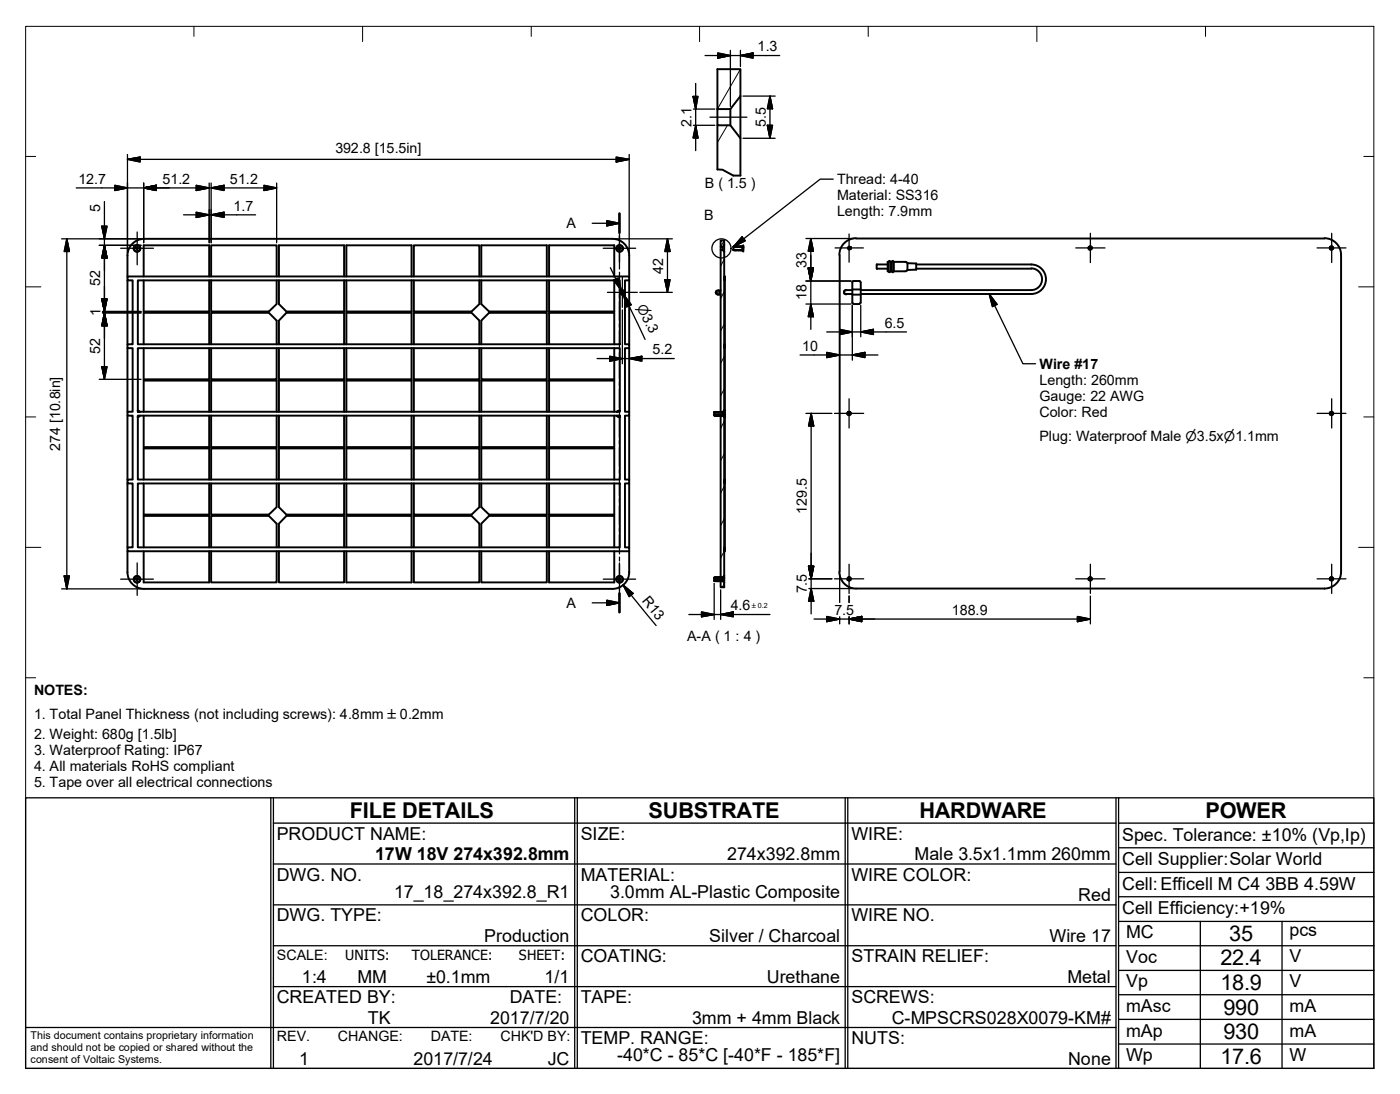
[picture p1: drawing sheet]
<svg xmlns="http://www.w3.org/2000/svg" width="274mm" height="214mm" viewBox="0 0 274 214" stroke-linecap="round" stroke-linejoin="round" font-family="sans-serif">
<!-- layer: Visible (ISO) -->
<g fill="none" stroke="#000" stroke-width=".38">
<path d="M145 18.8v-5.3h-4.5v7.9M145 18.8l-2 2.6h-2.5M145 18.8v8.3M140.5 21.4v3.1h2.5l2 2.6v7.3M140.5 24.5v8.7M143 21.4v3.1M25 54.1h98.2v.8h-.8v12.5h.8v.7h-.8v12.5h.8v.8h-.8v12.5h.8v.7h-.8v12.5h.8v.8h-98.2v-.8h1v-12.5h-1v-.7h1v-12.5h-1v-.8h1v-12.5h-1v-.7h1v-12.5h-1zM25 50v4.1M25 54.9v12.5M26.7 48.4h.2l.2 .2-.2 .2h-.2l-.1-.2zM27 54.9h94.3v12.5h-94.3zM28.1 54.1v-6.1h12.9v6.1"/>
<path d="M28.1 54.9v6.1h12.9v-6.1M28.2 46.8h91.7M28.2 46.8a3.3 3.3 0 0 0-3.2 3.2M41.3 54.9v6.1h11.3l1.6-1.5v-4.6M41.3 54.1v-6.1h12.9v6.1M54.6 54.9v4.6l1.5 1.5h11.3v-6.1M54.6 54.1v-6.1h12.8v6.1M67.8 54.1v-6.1h12.8v6.1M67.8 54.9v6.1h12.8v-6.1M81 54.9v6.1h11.3l1.6-1.5v-4.6M81 54.1v-6.1h12.9v6.1M94.2 54.9v4.6l1.6 1.5h11.3v-6.1"/>
<path d="M94.2 54.1v-6.1h12.9v6.1M107.5 54.1v-6.1h12.8v6.1M107.5 54.9v6.1h12.8v-6.1M119.9 46.8a3.3 3.3 0 0 1 3.3 3.2M121.2 48.4h.2l.1 .2-.1 .2h-.2zM121.8 57.7h.1M121.8 56.8h.1M123.2 50v4.1M123.2 54.9v12.5M140.3 56.9a.37 .37 0 0 0-.2 .4 .37 .37 0 0 0 .4 .3M140.6 57.7h.5M140.6 56.8h.5"/>
<path d="M141.1 47.1h.7v.9l-.3 .3h-.4zM141.1 48.9h.4l.3 .4v31l-.3 .4h-.4zM141.1 48.3v.6M141.5 48.3v.6M141.8 54.1h.1v.8h-.1zM141.8 48v1.3M141.9 54.9v12.5M143.6 48.3h.1M143.8 48.3h.1M144.1 48.3h.1M144.1 48.9v.1M144.3 48.3h1.1l.1-.3v.4h-.1v.4h.1v.4l-.1-.3h-1.3"/>
<path d="M144.3 48.3h-.7v.6h.5M144.3 48.3h-.1M144.7 48.3h.1M145.4 48.6h.1M145.5 48.4v.4M164.4 49.9v62M165.7 56.8a.41 .41 0 0 0-.5 .4 .41 .41 0 0 0 .5 .4M166.5 48.3v.4M166.9 59.2l.2 .3M166.9 55.3v4M166.9 56.8h-1.2a.38 .38 0 0 0-.4 .4 .38 .38 0 0 0 .4 .3h1.2M166.9 57.7h1.6"/>
<path d="M166.9 56.7h1.6M167.1 59.5h1.2M167.6 46.6a3.3 3.3 0 0 0-3.3 3.3M167.6 46.7h91.7M168.2 55l.3 .2M168.3 55h-1.2l-.2 .2M168.5 59.2l-.3 .3M168.5 55.3v4M171.6 51.8v.8M173.8 52.6h-2.1M173.8 51.8h-2.1M174 51.2l.1-.1 .2 .1"/>
<path d="M174 51.3h-.2v1.8h.2M174 51.3v1.8M174 53.1l.1 .2 .2-.2M174.6 51.2l.2-.1 .1 .1M174.6 51.3h-.2v1.8h.2M174.6 51.3v1.8M174.6 53.1l.2 .2 .1-.2M177.7 51.5l-.5-.2h-2.2v1.8h2.3l.4-.2M177.7 51.5v1.3M177.7 51.5l1.7 .1v1.2h-1.7M179.4 51.8h22.5a2.89 2.89 0 0 1 2.9 2.9 2.89 2.89 0 0 1-2.9 2.8h-33.4M179.4 52.6h22.5"/>
<path d="M201.9 52.5a2.13 2.13 0 0 1 2.1 2.2 2.13 2.13 0 0 1-2.1 2.1h-33.4M213.1 48.5l.1 .2M213.6 48.3h-.2l-.3 .2a.35 .35 0 0 1 .5-.3 .35 .35 0 0 1 .1 .5 .35 .35 0 0 1-.5 0l.1 .1 .4-.1M213.6 48.3l.1 .4M259.3 46.6a3.3 3.3 0 0 1 3.3 3.3M260.4 48.5v.2M260.9 48.3h-.3l-.3 .2a.35 .35 0 0 1 .5-.3 .35 .35 0 0 1 .2 .5 .35 .35 0 0 1-.6 0l.1 .1 .4-.1M260.9 48.3v.4M262.6 49.9v62M25 68.1v12.5M27 68.1h94.3v12.5h-94.3zM28.1 67.4v-6.2h12.9v6.2"/>
<path d="M28.1 68.1v6.1h12.9v-6.1M41.3 67.4v-6.2h11.3l1.6 1.6v4.6M41.3 68.1v6.1h12.9v-6.1M54.6 67.4v-4.6l1.5-1.6h11.3v6.2M54.6 68.1v6.1h12.8v-6.1M67.8 67.4v-6.2h12.8v6.2M67.8 68.1v6.1h12.8v-6.1M81 67.4v-6.2h11.3l1.6 1.6v4.6M81 68.1v6.1h12.9v-6.1M94.2 67.4v-4.6l1.6-1.6h11.3v6.2M94.2 68.1v6.1h12.9v-6.1M107.5 67.4v-6.2h12.8v6.2"/>
<path d="M107.5 68.1v6.1h12.8v-6.1M123.2 68.1v12.5M141.8 67.4h.1v.7h-.1zM141.9 68.1v12.5M25 81.4v12.5M25 94.6v12.5M27 80.4l.3 .3M27 80.4l.4 .2M27 94.6h94.3v12.5h-94.3zM27 81.4h94.3v12.5h-94.3zM27.3 81.4l-.3 .2M27.4 81.4l-.4 .3"/>
<path d="M28.1 93.9v-6.1h12.9v6.1M28.1 94.6v6.1h12.9v-6.1M28.1 80.6v-6.1h12.9v6.1M28.1 81.4v6.1h12.9v-6.1M41.3 94.6v6.1h11.3l1.6-1.4v-4.7M41.3 93.9v-6.1h12.9v6.1M41.3 80.6v-6.1h12.9v6.1M41.3 81.4v6.1h12.9v-6.1M54.6 94.6v4.7l1.5 1.4h11.3v-6.1M54.6 93.9v-6.1h12.8v6.1M54.6 80.6v-6.1h12.8v6.1M54.6 81.4v6.1h12.8v-6.1"/>
<path d="M67.8 93.9v-6.1h12.8v6.1M67.8 94.6v6.1h12.8v-6.1M67.8 80.6v-6.1h12.8v6.1M67.8 81.4v6.1h12.8v-6.1M81 94.6v6.1h11.3l1.6-1.4v-4.7M81 93.9v-6.1h12.9v6.1M81 80.6v-6.1h12.9v6.1M81 81.4v6.1h12.9v-6.1M94.2 94.6v4.7l1.6 1.4h11.3v-6.1M94.2 93.9v-6.1h12.9v6.1M94.2 80.6v-6.1h12.9v6.1M94.2 81.4v6.1h12.9v-6.1"/>
<path d="M107.5 80.6v-6.1h12.8v6.1M107.5 81.4v6.1h12.8v-6.1M107.5 93.9v-6.1h12.8v6.1M107.5 94.6v6.1h12.8v-6.1M120.8 81.4l.6 .3M120.8 81.4l.6 .2M121.4 80.4l-.6 .3M121.4 80.3l-.6 .3M123.2 81.4v12.5M123.2 94.6v12.5M140.5 80.7h1.1l.2-.4v.5h-.3v.4h.3v.4l-.3-.4-.1 .2v-.2l-.2 .2-.2-.2-.1 .2M140.5 80.7h-.6l-.1 .6 .3-.1v.2l.1-.2 .1 .2 .1-.2 .1 .2v-.2l.1 .2 .1-.2 .1 .2v-.2l.1 .2"/>
<path d="M140.5 80.7h.1M141 80.7h.1M141 81.2l-.1 .2M141.1 81.2h.4l.3 .5v31l-.3 .4h-.4zM141.5 81h.3M141.8 80.6h.1v.8h-.1zM141.8 93.9h.1v.7h-.1zM141.8 80.3h.1M141.8 81.6v.1M141.9 81.4v12.5M141.9 94.6v12.5M165.9 80.9l.1 .2"/>
<path d="M166.4 80.7h-.3l-.2 .1a.33 .33 0 0 1 .5-.2 .33 .33 0 0 1 .1 .5 .33 .33 0 0 1-.4 .1l-.2-.1 .3 .1 .2-.1M166.5 80.7v.4M260.4 80.9v.2M260.9 80.7h-.3l-.3 .1a.35 .35 0 0 1 .5-.2 .35 .35 0 0 1 .2 .5 .35 .35 0 0 1-.6 0M260.9 80.7v.4l-.2 .1-.3-.1M25 112a3.3 3.3 0 0 0 3.2 3.3M25 107.9v4.1M26.7 113.2h.2l.2 .2-.2 .2h-.2l-.1-.2zM28.1 107.1v-6.1h12.9v6.1M28.1 107.9v6.1h12.9v-6.1M28.2 115.3h91.7M41.3 107.1v-6.1h11.3l1.6 1.5v4.6"/>
<path d="M41.3 107.9v6.1h12.9v-6.1M54.6 107.1v-4.6l1.5-1.5h11.3v6.1M54.6 107.9v6.1h12.8v-6.1M67.8 107.1v-6.1h12.8v6.1M67.8 107.9v6.1h12.8v-6.1M81 107.1v-6.1h11.3l1.6 1.5v4.6M81 107.9v6.1h12.9v-6.1M94.2 107.1v-4.6l1.6-1.5h11.3v6.1M94.2 107.9v6.1h12.9v-6.1M107.5 107.1v-6.1h12.8v6.1M107.5 107.9v6.1h12.8v-6.1M121.2 113.2h.2l.1 .2-.1 .2h-.2z"/>
<path d="M123.2 112a3.3 3.3 0 0 1-3.3 3.3M123.2 107.9v4.1M139.8 113.1h1.8l.2-.4v.5h-.3v.4h.3v.4l-.3-.4-.1 .1v-.1l-.2 .1v-.1l-.1 .1-.1-.1-.1 .1-.1-.1v.1l-.1-.1-.1 .1-.1-.1v.1l-.1-.1-.1 .1-.3-.1v.1h-.2zM140 113v.1M140.7 113v.1M140.8 113.6v.1M141.1 113.6h.4l.3 .5v.8h-.7zM141.5 113.4h.3M141.8 113.2v.4M141.8 107.1h.1v.8h-.1zM141.8 112.7h.1M141.8 114v.1"/>
<path d="M164.3 111.9a3.3 3.3 0 0 0 3.3 3.3M165.9 113.2l.1 .3M166.4 113.1l-.3-.1-.2 .2a.33 .33 0 0 1 .5-.2 .33 .33 0 0 1 .1 .4 .33 .33 0 0 1-.4 .2l-.2-.1 .3 .1 .2-.1M166.5 113.1v.4M213.1 113.2l.1 .3M213.2 113.5l.2 .1 .3-.1M213.2 113.5a.35 .35 0 0 0 .5 0 .35 .35 0 0 0-.1-.5 .35 .35 0 0 0-.5 .2l.3-.2 .2 .1 .1 .4M260.4 113.2v.3M260.9 113.1l-.3-.1-.3 .2a.35 .35 0 0 1 .5-.2 .35 .35 0 0 1 .2 .5 .35 .35 0 0 1-.6 0M260.9 113.1v.4l-.2 .1-.3-.1M262.6 111.9a3.3 3.3 0 0 1-3.3 3.3h-91.7"/>
<circle cx="26.8" cy="48.6" r=".6"/>
<circle cx="26.8" cy="48.6" r=".67"/>
<circle cx="121.3" cy="48.6" r=".6"/>
<circle cx="121.3" cy="48.6" r=".67"/>
<circle cx="121.9" cy="57.3" r=".41"/>
<circle cx="121.9" cy="57.2" r=".4"/>
<circle cx="140.6" cy="57.2" r=".41"/>
<circle cx="166.3" cy="48.6" r=".29"/>
<circle cx="26.8" cy="113.4" r=".6"/>
<circle cx="26.8" cy="113.4" r=".67"/>
<circle cx="121.3" cy="113.4" r=".6"/>
<circle cx="121.3" cy="113.4" r=".67"/>
</g>
<g fill="#000">
<circle cx="143.6" cy="48.3" r=".19"/>
<circle cx="143.6" cy="48.9" r=".19"/>
<circle cx="143.7" cy="49" r=".19"/>
<circle cx="143.8" cy="48.3" r=".19"/>
<circle cx="143.9" cy="49" r=".19"/>
<circle cx="144" cy="48.9" r=".19"/>
<circle cx="144" cy="48.3" r=".19"/>
<circle cx="144" cy="49" r=".19"/>
<circle cx="144.1" cy="48.3" r=".19"/>
<circle cx="144.2" cy="48.3" r=".19"/>
<circle cx="144.2" cy="49" r=".19"/>
<circle cx="144.3" cy="48.3" r=".19"/>
<circle cx="144.3" cy="49" r=".19"/>
<circle cx="144.4" cy="48.3" r=".19"/>
<circle cx="144.5" cy="49" r=".19"/>
<circle cx="144.6" cy="48.3" r=".19"/>
<circle cx="144.7" cy="49" r=".19"/>
<circle cx="144.7" cy="48.3" r=".19"/>
<circle cx="144.8" cy="49" r=".19"/>
<circle cx="144.8" cy="48.3" r=".19"/>
<circle cx="144.9" cy="48.3" r=".19"/>
<circle cx="144.9" cy="48.9" r=".19"/>
<circle cx="145" cy="49" r=".19"/>
<circle cx="145" cy="48.3" r=".19"/>
<circle cx="145.2" cy="49" r=".19"/>
<circle cx="145.2" cy="48.3" r=".19"/>
<circle cx="145.3" cy="49" r=".19"/>
<circle cx="145.4" cy="48.3" r=".19"/>
<circle cx="166.4" cy="48.7" r=".19"/>
<circle cx="166.4" cy="48.3" r=".19"/>
<circle cx="139.8" cy="80.7" r=".19"/>
<circle cx="139.8" cy="81.3" r=".19"/>
<circle cx="139.9" cy="81.2" r=".19"/>
<circle cx="139.9" cy="80.7" r=".19"/>
<circle cx="140" cy="81.4" r=".19"/>
<circle cx="140" cy="80.7" r=".19"/>
<circle cx="140.1" cy="81.4" r=".19"/>
<circle cx="140.2" cy="81.2" r=".19"/>
<circle cx="140.2" cy="80.7" r=".19"/>
<circle cx="140.3" cy="81.4" r=".19"/>
<circle cx="140.3" cy="80.7" r=".19"/>
<circle cx="140.5" cy="81.4" r=".19"/>
<circle cx="140.5" cy="80.7" r=".19"/>
<circle cx="140.5" cy="81.2" r=".19"/>
<circle cx="140.6" cy="81.4" r=".19"/>
<circle cx="140.7" cy="80.7" r=".19"/>
<circle cx="140.8" cy="81.4" r=".19"/>
<circle cx="140.8" cy="80.7" r=".19"/>
<circle cx="140.8" cy="81.2" r=".19"/>
<circle cx="140.9" cy="81.4" r=".19"/>
<circle cx="141" cy="80.7" r=".19"/>
<circle cx="141.1" cy="80.7" r=".19"/>
<circle cx="141.1" cy="81.4" r=".19"/>
<circle cx="141.2" cy="81.2" r=".19"/>
<circle cx="141.2" cy="81.4" r=".19"/>
<circle cx="141.4" cy="81.4" r=".19"/>
<circle cx="141.5" cy="81.2" r=".19"/>
<circle cx="141.5" cy="80.7" r=".19"/>
<circle cx="141.6" cy="81.3" r=".19"/>
<circle cx="141.6" cy="80.7" r=".19"/>
<circle cx="141.8" cy="81.7" r=".19"/>
<circle cx="141.8" cy="80.3" r=".19"/>
<circle cx="139.8" cy="113.7" r=".19"/>
<circle cx="139.8" cy="113.1" r=".19"/>
<circle cx="139.9" cy="113" r=".19"/>
<circle cx="140" cy="113.7" r=".19"/>
<circle cx="140" cy="113.1" r=".19"/>
<circle cx="140" cy="113" r=".19"/>
<circle cx="140.1" cy="113.7" r=".19"/>
<circle cx="140.2" cy="113.6" r=".19"/>
<circle cx="140.2" cy="113" r=".19"/>
<circle cx="140.3" cy="113.7" r=".19"/>
<circle cx="140.3" cy="113" r=".19"/>
<circle cx="140.5" cy="113.1" r=".19"/>
<circle cx="140.5" cy="113.7" r=".19"/>
<circle cx="140.5" cy="113.6" r=".19"/>
<circle cx="140.5" cy="113" r=".19"/>
<circle cx="140.6" cy="113.7" r=".19"/>
<circle cx="140.7" cy="113.1" r=".19"/>
<circle cx="140.7" cy="113" r=".19"/>
<circle cx="140.8" cy="113.7" r=".19"/>
<circle cx="140.8" cy="113" r=".19"/>
<circle cx="140.9" cy="113.7" r=".19"/>
<circle cx="141" cy="113.1" r=".19"/>
<circle cx="141" cy="113" r=".19"/>
<circle cx="141.1" cy="113.7" r=".19"/>
<circle cx="141.1" cy="113.1" r=".19"/>
<circle cx="141.2" cy="113.6" r=".19"/>
<circle cx="141.4" cy="113.7" r=".19"/>
<circle cx="141.5" cy="113.6" r=".19"/>
<circle cx="141.5" cy="113.7" r=".19"/>
<circle cx="141.6" cy="113.1" r=".19"/>
</g>
<!-- layer: Break Line (ISO) -->
<path d="M140.5 33.2h1l2.1 1.2h1.4" fill="none" stroke="#000" stroke-width=".38"/>
<!-- layer: Section Line (ISO) -->
<g fill="none" stroke="#000" stroke-width=".25">
<path d="M116 43.7h5.3M118.8 43.2l2.5 .5-2.5 .5zM121.3 41.8v3.7M121.3 46.2v.7M121.3 47.6v3.7M121.3 51.9v.8M121.3 53.3v3.7M121.3 57.6v.8M121.3 59v3.7M121.3 63.3v.8M121.3 64.7v3.7M121.3 69v.8"/>
<path d="M121.3 70.4v3.7M121.3 74.8v.7M121.3 76.2v3.6M121.3 80.5v.7M121.3 81.9v3.6M121.3 86.2v.7M121.3 87.6v3.7M121.3 91.9v.8M121.3 93.3v3.7M121.3 97.6v.8M121.3 99v3.7M116 118h5.3"/>
<path d="M118.8 117.5l2.5 .5-2.5 .5zM121.3 103.3v.8M121.3 104.7v3.7M121.3 109v.8M121.3 110.4v3.7M121.3 114.8v.7M121.3 116.2v3.6"/>
</g>
<path d="M121.3 41.8v3.7M121.3 116.2v3.6" fill="none" stroke="#000" stroke-width=".51"/>
<path d="M118.8 44.2l2.5-.5zM118.8 43.2l2.5 .5-2.5 .5zM118.8 118.5l2.5-.5zM118.8 117.5l2.5 .5-2.5 .5z" fill="#000" stroke="#000" stroke-width=".25"/>
<!-- layer: Detail Boundary (ISO) -->
<circle cx="141.3" cy="48.6" r="1.87" fill="none" stroke="#000" stroke-width=".25"/>
<!-- layer: Border (ISO) -->
<g fill="none" stroke="#000" stroke-width=".2">
<path d="M5 5.2h264v203.9h-264zM38 5.2v1.9M71 5.2v2.9M104 5.2v1.9M137 5.2v2.9M170 5.2v1.9M203 5.2v2.9M236 5.2v1.9M5 30.6h2M267 30.6h2M5 56.1h3M266 56.1h3"/>
<path d="M5 81.6h2M267 81.6h2M5 107.1h3M266 107.1h3M5 132.7h2M267 132.7h2"/>
</g>
<!-- layer: Title (ISO) -->
<g fill="none" stroke="#000" stroke-width=".25">
<path d="M53 156.2h-48v52.9h214M53 156.2v52.9M53 156.2h60M53.5 156.2v52.9M112.5 156.2v52.9M113 156.2h106M113 156.2v52.9M165.5 156.2v52.9M166 156.2v52.9M218.5 156.2v52.9M53.5 161.1h165M53.5 177.1h165"/>
<path d="M53.5 169.1h165M219 161.1v-4.9h50v4.9M219 161.1h50v48h-50zM219 175.5h50M219 170.8h50M219 165.9h50M53.5 193.1h165M53.5 185.1h165M219 185.1h50M219 199.5h50M219 194.7h50M219 189.9h50"/>
<path d="M219 180.4h50M235 180.4v28.7M251 180.4v28.7M5 201.1h213.5M219 204.4h50"/>
</g>
<!-- layer: Hatch (ISO) -->
<g fill="none" stroke="#000" stroke-width=".2">
<path d="M145 13.5l-4.5 7.9M142.4 24.5l-1.9 3.4M140.9 57l-.7 .4M141.8 47.1l-.7 1.2M141.8 50.8l-.7 1.3M141.8 57.1l-.7 1.3M141.9 54.1v.2M144 48.3l-.4 .4M141.8 63.5l-.7 1.3M141.8 69.8l-.7 1.3M141.8 76.2l-.7 1.3M141.8 67.6l.1 .2"/>
<path d="M141.7 80.4l.1 .1M141.8 82.5l-.7 1.3M141.8 88.9l-.7 1.3M141.8 95.2l-.7 1.3M141.8 80.9l.1 .2M141.8 94.1l.1 .3M140.5 113l.6 .7M141.8 114.3l-.4 .6M141.8 101.6l-.7 1.3M141.8 107.9l-.7 1.3M141.8 107.4l.1 .2"/>
</g>
<!-- layer: Dimension (ISO) -->
<g fill="none" stroke="#000" stroke-width=".25">
<path d="M135.7 18.9h1l-.5 2.5zM136.2 16.3v13.2M138 10.9h14.7M140.5 10.4l2.5 .5-2.5 .5zM143 9.9v10.9M145 10.9l2.4-.5v1zM145 9.9v3.1M145.5 18.8h6.3M150.7 18.8l.6 2.5h-1.1zM150.7 18.8v8.3M14.9 36.8h26.1M20.4 39.4v34.8"/>
<path d="M22.5 36.3l2.5 .5-2.5 .5zM25 31.2l2.4-.5v1zM25 31.2h98.2M25 30.2v18.3M28.1 36.8l2.5-.5v1zM28.1 35.8v11.7M38.4 36.3l2.6 .5-2.6 .5zM41 35.8v11.7M41.3 36.8l2.6-.5v1zM41.3 36.8h12.9M41.3 35.8v11.7M51.7 36.3l2.5 .5-2.5 .5z"/>
<path d="M54.2 35.8v11.7M120.6 30.7l2.6 .5-2.6 .5zM123.2 30.2v18.3M135.8 21.4h4.2M135.8 24.5h4.2M136.2 24.5l.5 2.5h-1zM145.5 27.1h6.3M150.2 24.5h1.1l-.6 2.6zM12.1 46.8h14.6M13.1 46.8l.5 2.4h-1zM13.1 46.8v68.5M19.4 48h7.3"/>
<path d="M19.9 44.3h1.1l-.6 2.5zM19.9 58.5h1.1l-.6 2.5zM20.4 48l.6 2.5h-1.1zM25 48.7v.8M26.9 46.8h.8M26.9 48h.7M35.9 42.1h14.1M38.4 41.5l2.6 .6-2.6 .5zM41.3 42.1l2.6-.6v1.1zM119.5 52.4l2.2 4.4M120.1 54.8l.9-.4 .7 2.4zM120.4 46.8h.8"/>
<path d="M121.4 46.8h10.2M122 57.6l1.6 2-.9 .5zM123.1 59.9l-1.1-2.3 4.3 8.8M123.2 48.7v.8M125.3 57.2h6.3M130.2 54.8h1l-.5 2.4zM130.7 46.8l.5 2.4h-1zM130.7 46.8v10.4M157.8 55h8.8M157.8 46.7h8.4M157.8 59.5h8.8M158.2 52.5h1.1l-.6 2.5z"/>
<path d="M158.4 52.5h.9l-.6 2.5-.4-2.2M158.7 46.7l.6 2.5h-1.1zM158.7 59.5l.6 2.5h-1.1zM158.7 46.7v17.8M166.4 46.7h.7M166.9 59.8v10.7M168.5 59.8v6.1M19.4 74.2h8.2M19.9 71.8h1.1l-.6 2.4zM20.1 61h7.5M20.1 61.2h7.5M20.4 61.2l.6 2.6h-1.1z"/>
<path d="M116.9 70.2h15.1M119.4 69.7l2.5 .5-2.5 .5zM121.9 60.7v10.5M123.2 70.2l2.5-.5v1zM156.7 69.5h15.2M161.9 69l2.5 .5-2.5 .5zM161.9 65h15.6M164.4 64.5l2.5 .5-2.5 .5zM166.9 69.5l2.5-.5v1zM168.5 65l2.5-.5v1zM157.8 80.9h5.1M158.8 80.9l.5 2.5h-1z"/>
<path d="M158.8 80.9v39.3M12.1 115.3h14.6M12.6 112.7h1l-.5 2.6zM26.9 115.3h.8M122 114.5l2 1.7-.8 .6zM122 114.5l6.5 7.9M137.4 119.8l2.4 .5-2.4 .4zM139.8 114.2v7M141.1 115.5v5.7M158.3 110.8h1l-.5 2.5zM158.4 113.3h4.5M158.4 115.2h7.8"/>
<path d="M158.8 115.2l.5 2.5h-1zM164.4 112.4v.8M164.4 113.4v4.5M166.2 116.7v1.2M166.4 115.2h.7M213.5 116.7v5.4M134.9 120.3h15.8M141.1 120.3l2.5-.5v.9zM159.4 121.2h54.1M161.9 120.7l2.5 .5-2.5 .5zM164.4 120.7v1.4M166.2 121.2l2.5-.5v1z"/>
<path d="M166.2 120.7v1.4M210.9 120.7l2.6 .5-2.6 .5z"/>
</g>
<g fill="#000" stroke="#000" stroke-width=".25">
<path d="M135.7 18.9l.5 2.5zM135.7 18.9h1l-.5 2.5zM140.5 11.4l2.5-.5zM140.5 10.4l2.5 .5-2.5 .5zM145 10.9l2.4-.5zM145 10.9l2.4-.5v1zM22.5 37.3l2.5-.5zM22.5 36.3l2.5 .5-2.5 .5zM25 31.2l2.4-.5zM25 31.2l2.4-.5v1zM28.1 36.8l2.5-.5zM28.1 36.8l2.5-.5v1z"/>
<path d="M38.4 37.3l2.6-.5zM38.4 36.3l2.6 .5-2.6 .5zM41.3 36.8l2.6-.5zM41.3 36.8l2.6-.5v1zM51.7 37.3l2.5-.5zM51.7 36.3l2.5 .5-2.5 .5zM120.6 31.7l2.6-.5zM120.6 30.7l2.6 .5-2.6 .5zM136.2 24.5l.5 2.5zM136.2 24.5l.5 2.5h-1zM150.2 24.5l.5 2.6zM150.2 24.5h1.1l-.6 2.6z"/>
<path d="M150.7 18.8l.6 2.5zM150.7 18.8l.6 2.5h-1.1zM13.1 46.8l.5 2.4zM13.1 46.8l.5 2.4h-1zM19.9 44.3l.5 2.5zM19.9 44.3h1.1l-.6 2.5zM19.9 58.5l.5 2.5zM19.9 58.5h1.1l-.6 2.5zM20.4 48l.6 2.5zM20.4 48l.6 2.5h-1.1zM38.4 42.6l2.6-.5zM38.4 41.5l2.6 .6-2.6 .5z"/>
<path d="M41.3 42.1l2.6-.6zM41.3 42.1l2.6-.6v1.1zM120.1 54.8l1.6 2zM120.1 54.8l.9-.4 .7 2.4zM122 57.6l1.6 2zM122 57.6l1.6 2-.9 .5zM130.2 54.8l.5 2.4zM130.2 54.8h1l-.5 2.4zM130.7 46.8l.5 2.4zM130.7 46.8l.5 2.4h-1zM158.2 52.5l.5 2.5zM158.2 52.5h1.1l-.6 2.5z"/>
<path d="M158.7 46.7l.6 2.5zM158.7 46.7l.6 2.5h-1.1zM19.9 71.8l.5 2.4zM19.9 71.8h1.1l-.6 2.4zM20.4 61.2l.6 2.6zM20.4 61.2l.6 2.6h-1.1zM119.4 70.7l2.5-.5zM119.4 69.7l2.5 .5-2.5 .5zM123.2 70.2l2.5-.5zM123.2 70.2l2.5-.5v1zM158.7 59.5l.6 2.5zM158.7 59.5l.6 2.5h-1.1z"/>
<path d="M161.9 70l2.5-.5zM161.9 69l2.5 .5-2.5 .5zM164.4 65.5l2.5-.5zM164.4 64.5l2.5 .5-2.5 .5zM166.9 69.5l2.5-.5zM166.9 69.5l2.5-.5v1zM168.5 65l2.5-.5zM168.5 65l2.5-.5v1zM158.8 80.9l.5 2.5zM158.8 80.9l.5 2.5h-1zM12.6 112.7l.5 2.6zM12.6 112.7h1l-.5 2.6z"/>
<path d="M122 114.5l2 1.7zM122 114.5l2 1.7-.8 .6zM141.1 120.3l2.5-.5zM141.1 120.3l2.5-.5v.9zM158.3 110.8l.5 2.5zM158.3 110.8h1l-.5 2.5zM158.8 115.2l.5 2.5zM158.8 115.2l.5 2.5h-1zM137.4 120.7l2.4-.4zM137.4 119.8l2.4 .5-2.4 .4zM161.9 121.7l2.5-.5zM161.9 120.7l2.5 .5-2.5 .5z"/>
<path d="M166.2 121.2l2.5-.5zM166.2 121.2l2.5-.5v1zM210.9 121.7l2.6-.5zM210.9 120.7l2.6 .5-2.6 .5z"/>
</g>
<!-- layer: Center Mark (ISO) -->
<g fill="none" stroke="#000" stroke-width=".25">
<path d="M23.6 48.6h6.4M26.9 45.4v6.4M118.1 48.6h6.4M118.9 57.2h5.9M121.3 45.4v6.4M121.9 54.3v5.8M163.5 48.5h5.5M166.2 45.8v5.5M210.6 48.5h5.7M213.5 45.7v5.7M257.9 48.5h5.6M260.7 45.7v5.7"/>
<path d="M166.2 78.1v5.7M260.7 78.1v5.7M163.4 80.9h5.7M257.9 80.9h5.6M23.6 113.4h6.4M26.9 110.2v6.3M118.1 113.4h6.4M121.3 110.2v6.3M163.4 113.3h5.7M166.2 110.4v5.8M210.6 113.3h5.7M213.5 110.4v5.8"/>
<path d="M257.9 113.3h5.6M260.7 110.4v5.8"/>
</g>
<!-- layer: Symbol (ISO) -->
<path d="M163.1 35.1h-2.5l-17 13.2M145.3 46.4l.6 .7-2.3 1.2zM193.7 57.5l1.5 2.1-.9 .4zM193.7 57.5l6.6 13.7h2.5" fill="none" stroke="#000" stroke-width=".25"/>
<path d="M145.3 46.4l-1.7 1.9zM145.3 46.4l.6 .7-2.3 1.2zM193.7 57.5l1.5 2.1zM193.7 57.5l1.5 2.1-.9 .4z" fill="#000" stroke="#000" stroke-width=".25"/>
<!-- layer: Centerline (ISO) -->
<path d="M139 22.9h7.2" fill="none" stroke="#000" stroke-width=".25"/>
<g font-size="4.3">
<text x="68.5" y="160.2">FILE DETAILS</text>
<text x="127" y="160.2">SUBSTRATE</text>
<text x="180" y="160.2">HARDWARE</text>
<text x="236" y="160.2">POWER</text>
<text x="240.7" y="184.2">35</text>
<text x="239" y="188.9">22.4</text>
<text x="239" y="193.8">18.9</text>
<text x="239.5" y="198.6">990</text>
<text x="239.5" y="203.3">930</text>
<text x="239" y="208.2">17.6</text>
</g>
<g font-size="3.5">
<text x="54.2" y="164.4">PRODUCT NAME:</text>
<text x="113.7" y="164.4">SIZE:</text>
<text x="166.7" y="164.4">WIRE:</text>
<text x="219.7" y="164.6">Spec. Tolerance: ±10% (Vp,Ip)</text>
<text x="54.2" y="172.4">DWG. NO.</text>
<text x="73.5" y="168.4">17W 18V 274x392.8mm</text>
<text x="113.7" y="172.4">MATERIAL:</text>
<text x="142.4" y="168.4">274x392.8mm</text>
<text x="166.7" y="172.4">WIRE COLOR:</text>
<text x="179.1" y="168.4">Male 3.5x1.1mm 260mm</text>
<text x="219.7" y="169.4">Cell Supplier:Solar World</text>
<text x="77.2" y="175.7">17_18_274x392.8_R1</text>
<text x="119.4" y="175.7">3.0mm AL-Plastic Composite</text>
<text x="211.1" y="176.4">Red</text>
<text x="219.7" y="174.2">Cell:Efficell M C4</text>
<text x="219.7" y="179">Cell Efficiency:+19%</text>
<text x="247.8" y="174.2">3BB 4.59W</text>
<text x="54.2" y="180.4">DWG. TYPE:</text>
<text x="94.8" y="184.4">Production</text>
<text x="113.7" y="180.4">COLOR:</text>
<text x="138.9" y="184.4">Silver / Charcoal</text>
<text x="166.7" y="180.4">WIRE NO.</text>
<text x="205.5" y="184.4">Wire 17</text>
<text x="220.5" y="183.7">MC</text>
<text x="252.5" y="183.2">pcs</text>
<text x="113.7" y="188.4">COATING:</text>
<text x="166.7" y="188.4">STRAIN RELIEF:</text>
<text x="220.5" y="188.4">Voc</text>
<text x="252.5" y="188.4">V</text>
<text x="54.2" y="196.4">CREATED BY:</text>
<text x="59.1" y="192.4">1:4</text>
<text x="70" y="192.4">MM</text>
<text x="83.5" y="192.4">±0.1mm</text>
<text x="99.8" y="196.4">DATE:</text>
<text x="106.6" y="192.4">1/1</text>
<text x="113.7" y="196.4">TAPE:</text>
<text x="150.1" y="192.4">Urethane</text>
<text x="166.7" y="196.4">SCREWS:</text>
<text x="209" y="192.4">Metal</text>
<text x="220.5" y="193.2">Vp</text>
<text x="252.5" y="193.1">V</text>
<text x="72" y="200.4">TK</text>
<text x="95.9" y="200.4">2017/7/20</text>
<text x="135.5" y="200.4">3mm + 4mm Black</text>
<text x="174.6" y="200.4">C-MPSCRS028X0079-KM#</text>
<text x="220.5" y="198.1">mAsc</text>
<text x="220.5" y="203">mAp</text>
<text x="252.5" y="198.1">mA</text>
<text x="252.5" y="203">mA</text>
<text x="58.5" y="208.4">1</text>
<text x="81" y="208.4">2017/7/24</text>
<text x="107.3" y="208.4">JC</text>
<text x="113.7" y="204.4">TEMP. RANGE:</text>
<text x="120.8" y="207.7">-40*C - 85*C [-40*F - 185*F]</text>
<text x="166.7" y="204.4">NUTS:</text>
<text x="209.2" y="208.4">None</text>
<text x="220.5" y="207.7">Wp</text>
<text x="252.5" y="207.7">W</text>
</g>
<g font-size="2.8">
<text x="148.3" y="10">1.3</text>
<text x="65.7" y="29.9">392.8 [15.5in]</text>
<text x="135.4" y="24.8" transform="rotate(-90 135.4 24.8)">2.1</text>
<text x="149.9" y="24.8" transform="rotate(-90 149.9 24.8)">5.5</text>
<text x="31.8" y="36">51.2</text>
<text x="45" y="36">51.2</text>
<text x="15.4" y="36">12.7</text>
<text x="19.6" y="41.4" transform="rotate(-90 19.6 41.4)">5</text>
<text x="45.7" y="41.2">1.7</text>
<text x="138" y="36.8">B ( 1.5 )</text>
<text x="163.9" y="36.1">Thread: 4-40</text>
<text x="163.9" y="39.2">Material: SS316</text>
<text x="110.9" y="44.7">A</text>
<text x="137.9" y="43.1">B</text>
<text x="163.9" y="42.4">Length: 7.9mm</text>
<text x="129.9" y="53.5" transform="rotate(-90 129.9 53.5)">42</text>
<text x="157.9" y="52.4" transform="rotate(-90 157.9 52.4)">33</text>
<text x="19.6" y="56" transform="rotate(-90 19.6 56)">52</text>
<text x="157.9" y="58.8" transform="rotate(-90 157.9 58.8)">18</text>
<text x="19.7" y="61.9" transform="rotate(-90 19.7 61.9)">1</text>
<text x="173.2" y="64.1">6.5</text>
<text x="19.6" y="69.3" transform="rotate(-90 19.6 69.3)">52</text>
<text x="127.8" y="69.4">5.2</text>
<text x="157" y="68.7">10</text>
<text x="203.5" y="72.2">Wire #17</text>
<text x="203.5" y="75.3">Length: 260mm</text>
<text x="203.5" y="78.5">Gauge: 22 AWG</text>
<text x="203.5" y="81.6">Color: Red</text>
<text x="11.7" y="88.3" transform="rotate(-90 11.7 88.3)">274 [10.8in]</text>
<text x="203.5" y="86.2">Plug: Waterproof Male ⌀3.5x⌀1.1mm</text>
<text x="158" y="100.6" transform="rotate(-90 158 100.6)">129.5</text>
<text x="110.9" y="119">A</text>
<text x="125.6" y="117.6" transform="rotate(51 125.6 117.6)">R13</text>
<text x="143.1" y="119.4">4.6</text>
<text x="158" y="116.2" transform="rotate(-90 158 116.2)">7.5</text>
<text x="134.6" y="125.6">A-A ( 1 : 4 )</text>
<text x="163.4" y="120.3">7.5</text>
<text x="186.4" y="120.3">188.9</text>
<text x="6.7" y="136.1">NOTES:</text>
<text x="6.7" y="140.7">1. Total Panel Thickness (not including screws): 4.8mm ±0.2mm</text>
<text x="6.7" y="144.7">2. Weight: 680g [1.5lb]</text>
<text x="6.7" y="147.8">3. Waterproof Rating: IP67</text>
<text x="6.7" y="151">4. All materials RoHS compliant</text>
<text x="6.7" y="154.1">5. Tape over all electrical connections</text>
<text x="54.2" y="187.8">SCALE:</text>
<text x="54.2" y="203.8">REV.</text>
<text x="66.2" y="203.8">CHANGE:</text>
<text x="84.3" y="203.8">DATE:</text>
<text x="98" y="203.8">CHK'D BY:</text>
</g>
<g font-size="2.7">
<text x="67.6" y="187.8">UNITS:</text>
<text x="80.6" y="187.8">TOLERANCE:</text>
<text x="101.6" y="187.8">SHEET:</text>
</g>
<text font-size="2.6" x="124.7" y="60" transform="rotate(64 124.7 60)">⌀3.3</text>
<g font-size="2.1">
<text x="6" y="203.3">This document contains proprietary information</text>
<text x="6" y="205.7">and should not be copied or shared without the</text>
<text x="6" y="208.1">consent of Voltaic Systems.</text>
</g>
<text font-size="1.3" x="147.2" y="118.9">±0.2</text>
</svg>
